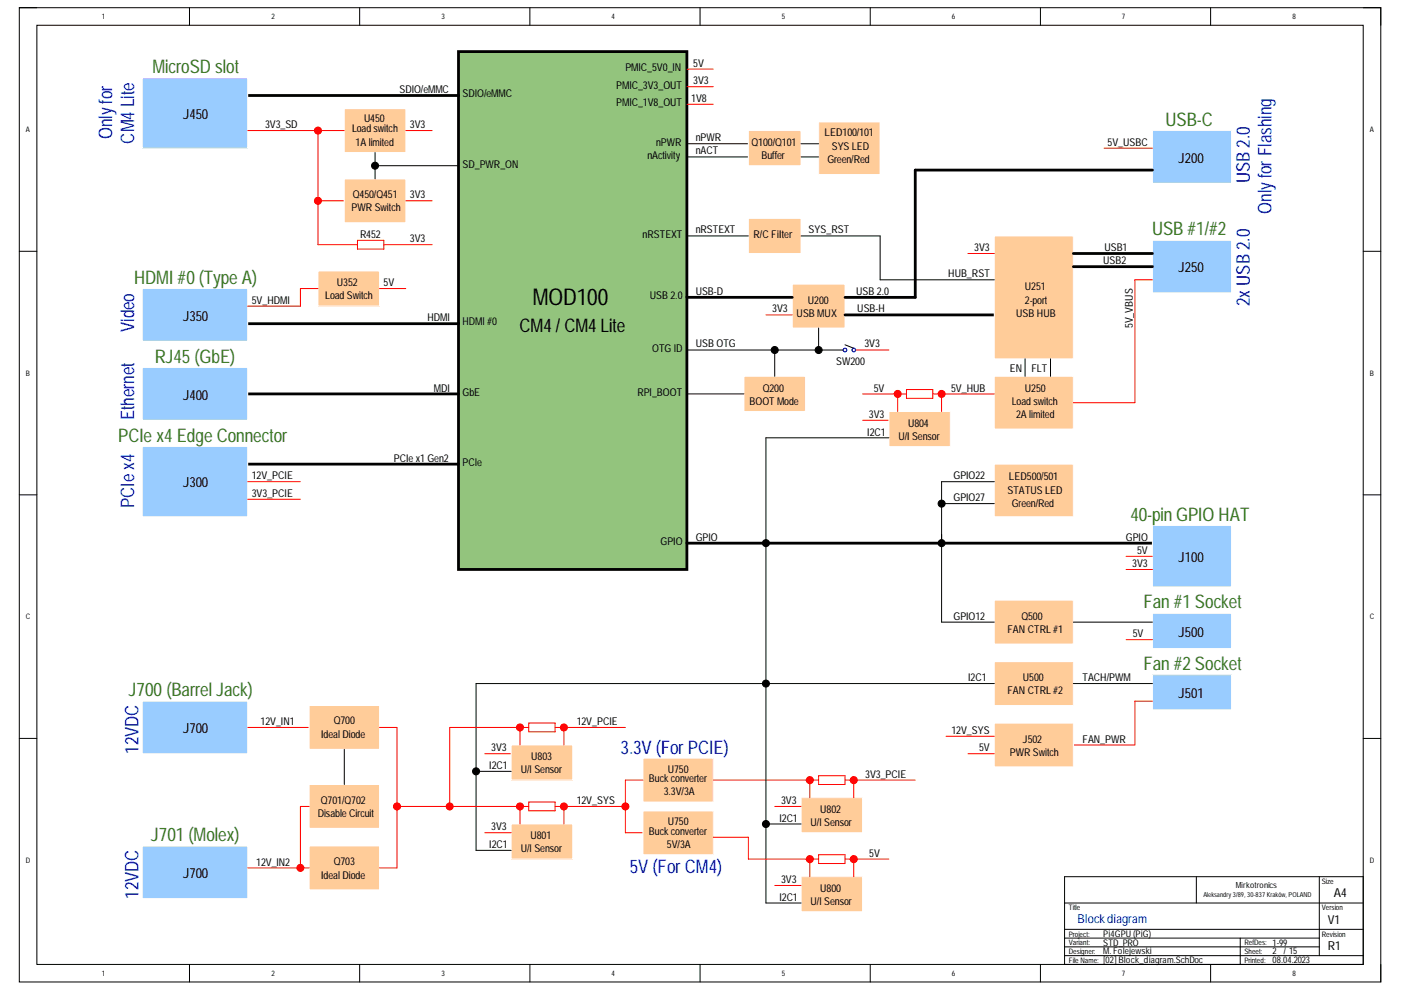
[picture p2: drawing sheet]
<svg xmlns="http://www.w3.org/2000/svg" width="297mm" height="210mm" viewBox="0 0 297 210" stroke-linecap="round" stroke-linejoin="round" font-family="sans-serif">
<path d="M4.1 1.6h288.7v206.6h-288.7z" fill="none" stroke="#000" stroke-width=".21"/>
<path d="M7.8 5.4h281.2v199.1h-281.2z" fill-rule="evenodd" fill="#fff"/>
<g fill="none" stroke="#000" stroke-width=".21">
<path d="M4.1 1.6h3.7M7.8 5.4h281.2v199.1h-281.2zM40.2 1.6v3.8M76.3 1.6v3.8M112.3 1.6v3.8M148.4 1.6v3.8M184.5 1.6v3.8M220.6 1.6v3.8M256.7 1.6v3.8M289 1.6h3.8v3.8M4.1 53.3h3.7M289 53.3h3.8"/>
<path d="M4.1 104.9h3.7M289 104.9h3.8M4.1 156.6h3.7M289 156.6h3.8M40.2 204.5v3.7M76.3 204.5v3.7M112.3 204.5v3.7M148.4 204.5v3.7M184.5 204.5v3.7M220.6 204.5v3.7M256.7 204.5v3.7M292.8 204.5v3.7"/>
</g>
<path d="M108.4 174.7h13v7.5h-13z" fill-rule="evenodd" fill="#fc9"/>
<path d="M108.4 174.7h13v7.5h-13z" fill="none" stroke="#fff" stroke-width=".21"/>
<path d="M97.2 10.9h48.4v109.8h-48.4z" fill-rule="evenodd" fill="#93c47d"/>
<path d="M97.2 10.9h48.4v109.8h-48.4zM52.5 83.5h44.7" fill="none" stroke="#000" stroke-width=".59"/>
<path d="M30.2 77.9h22.3v11.2h-22.3z" fill-rule="evenodd" fill="#9cf"/>
<path d="M30.2 77.9h22.3v11.2h-22.3z" fill="none" stroke="#fff" stroke-width=".21"/>
<path d="M52.5 68.6h44.7" fill="none" stroke="#000" stroke-width=".59"/>
<path d="M30.2 61.2h22.3v11.2h-22.3z" fill-rule="evenodd" fill="#9cf"/>
<path d="M30.2 61.2h22.3v11.2h-22.3z" fill="none" stroke="#fff" stroke-width=".21"/>
<path d="M145.6 18.4h5.6" fill="none" stroke="#f00" stroke-width=".21"/>
<path d="M52.5 98.4h44.7" fill="none" stroke="#000" stroke-width=".59"/>
<path d="M30.2 94.7h22.3v14.9h-22.3z" fill-rule="evenodd" fill="#9cf"/>
<path d="M30.2 94.7h22.3v14.9h-22.3z" fill="none" stroke="#fff" stroke-width=".21"/>
<path d="M136.3 160.8h14.9v9.3h-14.9z" fill-rule="evenodd" fill="#fc9"/>
<path d="M136.3 160.8h14.9v9.3h-14.9z" fill="none" stroke="#fff" stroke-width=".21"/>
<path d="M145.6 14.7h5.6M151.2 165.4h22.4" fill="none" stroke="#f00" stroke-width=".21"/>
<path d="M244.3 27.7h16.8v11.2h-16.8z" fill-rule="evenodd" fill="#9cf"/>
<path d="M244.3 27.7h16.8v11.2h-16.8z" fill="none" stroke="#fff" stroke-width=".21"/>
<path d="M168 60.3h11.2v9.3h-11.2z" fill-rule="evenodd" fill="#fc9"/>
<path d="M168 60.3h11.2v9.3h-11.2z" fill="none" stroke="#fff" stroke-width=".21"/>
<path d="M145.6 63h22.4M179.2 66.8h31.6" fill="none" stroke="#000" stroke-width=".59"/>
<path d="M210.8 50h16.8v26.1h-16.8z" fill-rule="evenodd" fill="#fc9"/>
<path d="M210.8 50h16.8v26.1h-16.8z" fill="none" stroke="#fff" stroke-width=".21"/>
<path d="M244.3 36.1h-50.2v26.9h-14.9" fill="none" stroke="#000" stroke-width=".59"/>
<path d="M205.2 53.7h5.6M162.4 66.8h5.6" fill="none" stroke="#f00" stroke-width=".21"/>
<path d="M210.8 79.8h16.8v11.2h-16.8z" fill-rule="evenodd" fill="#fc9"/>
<path d="M210.8 79.8h16.8v11.2h-16.8z" fill="none" stroke="#fff" stroke-width=".21"/>
<path d="M244.3 51h16.8v11.1h-16.8z" fill-rule="evenodd" fill="#9cf"/>
<path d="M244.3 51h16.8v11.1h-16.8z" fill="none" stroke="#fff" stroke-width=".21"/>
<path d="M244.3 59.3h-3.7v26.1h-13M181.4 74.2h7.1M182.9 89.1h5.6" fill="none" stroke="#f00" stroke-width=".21"/>
<path d="M227.6 53.7h16.7M227.6 56.5h16.7" fill="none" stroke="#000" stroke-width=".59"/>
<g fill="none" stroke="#000" stroke-width=".21">
<path d="M145.6 74.2h33.2M173.6 69.6v4.6M179.2 73.1l1.8 .7"/>
<circle cx="173.6" cy="74.2" r=".74"/>
</g>
<g fill="none" stroke="#00f" stroke-width=".21">
<circle cx="179.2" cy="74.2" r=".37"/>
<circle cx="181" cy="74.2" r=".37"/>
</g>
<circle cx="173.6" cy="74.2" r=".74" fill="#000"/>
<path d="M157.7 79.8h13.1v7.4h-13.1z" fill-rule="evenodd" fill="#fc9"/>
<path d="M157.7 79.8h13.1v7.4h-13.1z" fill="none" stroke="#fff" stroke-width=".21"/>
<g fill="none" stroke="#000" stroke-width=".21">
<path d="M164.3 74.2v5.6M145.6 83.5h12.1"/>
<circle cx="164.3" cy="74.2" r=".75"/>
</g>
<circle cx="164.3" cy="74.2" r=".75" fill="#000"/>
<path d="M145.6 115.2h98.7" fill="none" stroke="#000" stroke-width=".59"/>
<path d="M244.3 111.4h16.8v13.1h-16.8z" fill-rule="evenodd" fill="#9cf"/>
<path d="M244.3 111.4h16.8v13.1h-16.8z" fill="none" stroke="#fff" stroke-width=".21"/>
<path d="M238.8 118h5.5M238.8 120.7h5.5" fill="none" stroke="#f00" stroke-width=".21"/>
<path d="M210.8 127.3h16.8v9.3h-16.8z" fill-rule="evenodd" fill="#fc9"/>
<path d="M210.8 127.3h16.8v9.3h-16.8z" fill="none" stroke="#fff" stroke-width=".21"/>
<g fill="none" stroke="#000" stroke-width=".21">
<path d="M199.6 113.3v18.6h11.2"/>
<circle cx="162.4" cy="115.2" r=".74"/>
</g>
<circle cx="162.4" cy="115.2" r=".74" fill="#000"/>
<path d="M210.8 98.4h16.8v11.2h-16.8z" fill-rule="evenodd" fill="#fc9"/>
<path d="M210.8 98.4h16.8v11.2h-16.8z" fill="none" stroke="#fff" stroke-width=".21"/>
<path d="M210.8 102.1h-11.2v13.1" fill="none" stroke="#000" stroke-width=".21"/>
<path d="M52.5 20.2h44.7" fill="none" stroke="#000" stroke-width=".59"/>
<path d="M30.2 16.5h22.3v14.9h-22.3z" fill-rule="evenodd" fill="#9cf"/>
<path d="M30.2 16.5h22.3v14.9h-22.3z" fill="none" stroke="#fff" stroke-width=".21"/>
<path d="M73 23h13v9.3h-13z" fill-rule="evenodd" fill="#fc9"/>
<path d="M73 23h13v9.3h-13z" fill="none" stroke="#fff" stroke-width=".21"/>
<path d="M52.5 27.7h20.5M86 27.7h5.6M145.6 22.1h5.6" fill="none" stroke="#f00" stroke-width=".21"/>
<g fill="none" stroke="#000" stroke-width=".21">
<path d="M79.5 35.1h17.7M145.6 30.5h13.1M145.6 33.3h13.1M217.3 76.1v3.7M222.7 76.1v3.7M199.6 106.8h11.2"/>
<circle cx="199.6" cy="115.2" r=".74"/>
</g>
<circle cx="199.6" cy="115.2" r=".74" fill="#000"/>
<path d="M158.7 27.7h11.1v7.4h-11.1z" fill-rule="evenodd" fill="#fc9"/>
<path d="M158.7 27.7h11.1v7.4h-11.1z" fill="none" stroke="#fff" stroke-width=".21"/>
<path d="M173.6 25.8h13v11.2h-13z" fill-rule="evenodd" fill="#fc9"/>
<path d="M173.6 25.8h13v11.2h-13z" fill="none" stroke="#fff" stroke-width=".21"/>
<path d="M169.8 30.5h3.8M169.8 33.3h3.8" fill="none" stroke="#000" stroke-width=".21"/>
<path d="M158.7 46.3h11.1v7.4h-11.1z" fill-rule="evenodd" fill="#fc9"/>
<path d="M158.7 46.3h11.1v7.4h-11.1z" fill="none" stroke="#fff" stroke-width=".21"/>
<path d="M145.6 50h13.1M169.8 50h16.8v9.3h24.2" fill="none" stroke="#000" stroke-width=".21"/>
<path d="M234.1 31.4h10.2" fill="none" stroke="#f00" stroke-width=".21"/>
<path d="M188.5 87.2h13v7.5h-13z" fill-rule="evenodd" fill="#fc9"/>
<path d="M188.5 87.2h13v7.5h-13z" fill="none" stroke="#fff" stroke-width=".21"/>
<path d="M192.2 82.6h5.6v1.9h-5.6zM197.8 83.5h13" fill="none" stroke="#f00" stroke-width=".21"/>
<circle cx="199.6" cy="83.5" r=".74" fill="#f00"/>
<circle cx="199.6" cy="83.5" r=".74" fill="none" stroke="#f00" stroke-width=".21"/>
<circle cx="190.3" cy="83.5" r=".74" fill="#f00"/>
<g fill="none" stroke="#f00" stroke-width=".21">
<path d="M182.9 83.5h9.3M190.3 83.5v3.7M199.6 83.5v3.7"/>
<circle cx="190.3" cy="83.5" r=".74"/>
</g>
<path d="M188.5 92.8h-26.1v22.4" fill="none" stroke="#000" stroke-width=".21"/>
<path d="M210.8 140.3h16.8v9.3h-16.8z" fill-rule="evenodd" fill="#fc9"/>
<path d="M210.8 140.3h16.8v9.3h-16.8z" fill="none" stroke="#fff" stroke-width=".21"/>
<path d="M244.3 143.1h16.8v7.4h-16.8z" fill-rule="evenodd" fill="#9cf"/>
<path d="M244.3 143.1h16.8v7.4h-16.8z" fill="none" stroke="#fff" stroke-width=".21"/>
<path d="M244.3 130h16.8v7.5h-16.8z" fill-rule="evenodd" fill="#9cf"/>
<path d="M244.3 130h16.8v7.5h-16.8z" fill="none" stroke="#fff" stroke-width=".21"/>
<path d="M227.6 131.9h16.7M227.6 144.9h16.7" fill="none" stroke="#000" stroke-width=".21"/>
<path d="M238.8 135.6h5.5M244.3 148.7h-3.7v9.3h-13" fill="none" stroke="#f00" stroke-width=".21"/>
<path d="M210.8 153.3h16.8v9.3h-16.8z" fill-rule="evenodd" fill="#fc9"/>
<path d="M210.8 153.3h16.8v9.3h-16.8z" fill="none" stroke="#fff" stroke-width=".21"/>
<path d="M67.4 27.7v14.9h5.6M200.6 156.1h10.2M205.2 159.8h5.6" fill="none" stroke="#f00" stroke-width=".21"/>
<path d="M162.4 115.2v29.7h48.4" fill="none" stroke="#000" stroke-width=".21"/>
<circle cx="67.4" cy="27.7" r=".75" fill="#f00"/>
<circle cx="67.4" cy="27.7" r=".75" fill="none" stroke="#f00" stroke-width=".21"/>
<circle cx="79.5" cy="35.1" r=".74" fill="#000"/>
<circle cx="79.5" cy="35.1" r=".74" fill="none" stroke="#000" stroke-width=".21"/>
<path d="M73 37.9h13v9.3h-13z" fill-rule="evenodd" fill="#fc9"/>
<path d="M73 37.9h13v9.3h-13z" fill="none" stroke="#fff" stroke-width=".21"/>
<path d="M67.4 42.6v9.3h8.4M75.8 51h5.6v1.8h-5.6zM86 42.6h5.6" fill="none" stroke="#f00" stroke-width=".21"/>
<path d="M79.5 32.3v5.6" fill="none" stroke="#000" stroke-width=".21"/>
<circle cx="67.4" cy="42.6" r=".75" fill="#f00"/>
<g fill="none" stroke="#f00" stroke-width=".21">
<path d="M81.4 51.9h10.2"/>
<circle cx="67.4" cy="42.6" r=".75"/>
</g>
<path d="M67.4 57.5h13.1v7.4h-13.1z" fill-rule="evenodd" fill="#fc9"/>
<path d="M67.4 57.5h13.1v7.4h-13.1z" fill="none" stroke="#fff" stroke-width=".21"/>
<path d="M67.4 61.2h-3.7v3.7h-11.2M80.5 61.2h5.5M52.5 102.1h11.2M52.5 105.8h11.2" fill="none" stroke="#f00" stroke-width=".21"/>
<path d="M30.2 148.7h22.3v11.1h-22.3z" fill-rule="evenodd" fill="#9cf"/>
<path d="M30.2 148.7h22.3v11.1h-22.3z" fill="none" stroke="#fff" stroke-width=".21"/>
<path d="M52.5 154.2h13.1" fill="none" stroke="#f00" stroke-width=".21"/>
<path d="M30.2 179.4h22.3v11.1h-22.3z" fill-rule="evenodd" fill="#9cf"/>
<path d="M30.2 179.4h22.3v11.1h-22.3z" fill="none" stroke="#fff" stroke-width=".21"/>
<path d="M65.6 149.6h14.9v9.3h-14.9z" fill-rule="evenodd" fill="#fc9"/>
<path d="M65.6 149.6h14.9v9.3h-14.9z" fill="none" stroke="#fff" stroke-width=".21"/>
<path d="M65.6 179.4h14.9v9.3h-14.9z" fill-rule="evenodd" fill="#fc9"/>
<path d="M65.6 179.4h14.9v9.3h-14.9z" fill="none" stroke="#fff" stroke-width=".21"/>
<path d="M80.5 154.2h3.7v29.8h-3.7M84.2 171h11.1" fill="none" stroke="#f00" stroke-width=".21"/>
<circle cx="84.2" cy="171" r=".75" fill="#f00"/>
<g fill="none" stroke="#f00" stroke-width=".21">
<path d="M102.8 159.8h5.6"/>
<circle cx="84.2" cy="171" r=".75"/>
</g>
<path d="M108.4 158h13v7.4h-13z" fill-rule="evenodd" fill="#fc9"/>
<path d="M108.4 158h13v7.4h-13z" fill="none" stroke="#fff" stroke-width=".21"/>
<path d="M112.1 153.3h5.6v1.9h-5.6zM117.7 154.2h14.9" fill="none" stroke="#f00" stroke-width=".21"/>
<circle cx="119.6" cy="154.2" r=".75" fill="#f00"/>
<circle cx="119.6" cy="154.2" r=".75" fill="none" stroke="#f00" stroke-width=".21"/>
<circle cx="110.2" cy="154.2" r=".74" fill="#f00"/>
<g fill="none" stroke="#f00" stroke-width=".21">
<path d="M110.2 154.2v3.8M119.6 154.2v3.8M102.8 176.6h5.6M112.1 170.1h5.6v1.8h-5.6zM117.7 171h14.9"/>
<circle cx="110.2" cy="154.2" r=".74"/>
</g>
<path d="M162.4 144.9h-61.5v18.6h7.5" fill="none" stroke="#000" stroke-width=".21"/>
<circle cx="119.6" cy="171" r=".75" fill="#f00"/>
<circle cx="119.6" cy="171" r=".75" fill="none" stroke="#f00" stroke-width=".21"/>
<circle cx="110.2" cy="171" r=".74" fill="#f00"/>
<g fill="none" stroke="#f00" stroke-width=".21">
<path d="M112.1 154.2h-16.8v16.8h16.8M110.3 171v3.7M119.6 171v3.7"/>
<circle cx="110.2" cy="171" r=".74"/>
</g>
<path d="M100.9 163.5v16.8h7.5" fill="none" stroke="#000" stroke-width=".21"/>
<circle cx="95.3" cy="171" r=".74" fill="#f00"/>
<g fill="none" stroke="#f00" stroke-width=".21">
<path d="M136.3 165.4h-3.7v11.2h3.7M52.5 184h13.1"/>
<circle cx="95.3" cy="171" r=".74"/>
</g>
<circle cx="100.9" cy="163.5" r=".75" fill="#000"/>
<circle cx="100.9" cy="163.5" r=".75" fill="none" stroke="#000" stroke-width=".21"/>
<circle cx="132.6" cy="171" r=".75" fill="#f00"/>
<circle cx="132.6" cy="171" r=".75" fill="none" stroke="#f00" stroke-width=".21"/>
<path d="M136.3 171.9h14.9v9.3h-14.9z" fill-rule="evenodd" fill="#fc9"/>
<path d="M136.3 171.9h14.9v9.3h-14.9z" fill="none" stroke="#fff" stroke-width=".21"/>
<path d="M169.8 169.1h13.1v7.5h-13.1z" fill-rule="evenodd" fill="#fc9"/>
<path d="M169.8 169.1h13.1v7.5h-13.1z" fill="none" stroke="#fff" stroke-width=".21"/>
<path d="M173.6 164.5h5.6v1.8h-5.6zM179.2 165.4h14.9" fill="none" stroke="#f00" stroke-width=".21"/>
<circle cx="181" cy="165.4" r=".75" fill="#f00"/>
<circle cx="181" cy="165.4" r=".75" fill="none" stroke="#f00" stroke-width=".21"/>
<circle cx="171.7" cy="165.4" r=".74" fill="#f00"/>
<g fill="none" stroke="#f00" stroke-width=".21">
<path d="M171.7 165.4v3.7M181 165.4v3.7"/>
<circle cx="171.7" cy="165.4" r=".74"/>
</g>
<path d="M169.8 185.9h13.1v7.4h-13.1z" fill-rule="evenodd" fill="#fc9"/>
<path d="M169.8 185.9h13.1v7.4h-13.1z" fill="none" stroke="#fff" stroke-width=".21"/>
<path d="M173.6 181.2h5.6v1.9h-5.6zM179.2 182.2h9.3" fill="none" stroke="#f00" stroke-width=".21"/>
<circle cx="181" cy="182.2" r=".75" fill="#f00"/>
<circle cx="181" cy="182.2" r=".75" fill="none" stroke="#f00" stroke-width=".21"/>
<circle cx="171.7" cy="182.2" r=".75" fill="#f00"/>
<g fill="none" stroke="#f00" stroke-width=".21">
<path d="M151.2 177.5h7.5v4.7h14.9M164.3 171h5.5M164.3 187.7h5.5M171.7 182.2v3.7M181 182.2v3.7"/>
<circle cx="171.7" cy="182.2" r=".75"/>
</g>
<g fill="none" stroke="#000" stroke-width=".21">
<path d="M162.4 144.9v46.6h7.4M162.4 174.7h7.4"/>
<circle cx="199.6" cy="106.8" r=".74"/>
<circle cx="162.4" cy="144.9" r=".74"/>
<circle cx="162.4" cy="174.7" r=".74"/>
</g>
<g fill="#000">
<circle cx="199.6" cy="106.8" r=".74"/>
<circle cx="162.4" cy="144.9" r=".74"/>
<circle cx="162.4" cy="174.7" r=".74"/>
</g>
<path d="M65.6 166.3h14.9v9.3h-14.9z" fill-rule="evenodd" fill="#fc9"/>
<path d="M65.6 166.3h14.9v9.3h-14.9z" fill="none" stroke="#fff" stroke-width=".21"/>
<circle cx="63.7" cy="184" r=".74" fill="#f00"/>
<g fill="none" stroke="#f00" stroke-width=".21">
<path d="M65.6 171h-1.9v13"/>
<circle cx="63.7" cy="184" r=".74"/>
</g>
<path d="M73 158.9v7.4M225.7 185.9h63.3v18.6h-63.3zM225.7 191.5h63.3M225.7 198.9h54M225.7 197h63.3M253.6 185.9v5.6M263 198.9v5.6M279.7 185.9v16.7M225.7 200.8h54M225.7 202.6h63.3" fill="none" stroke="#000" stroke-width=".21"/>
<text font-size="4.9" x="113" y="64.6">MOD100</text>
<g font-size="4" fill="#38761d">
<text x="32.3" y="15.5">MicroSD slot</text>
<text x="247.1" y="26.6">USB-C</text>
<text x="244.3" y="49.9">USB #1/#2</text>
<text x="28.4" y="60.1">HDMI #0(Type A)</text>
<text x="32.8" y="76.9">RJ45(GbE)</text>
<text x="25" y="93.6">PCIe x4 Edge Connector</text>
<text x="239.7" y="110.4">40-pin GPIO HAT</text>
<text x="242.4" y="129">Fan #1 Socket</text>
<text x="242.4" y="142">Fan #2Socket</text>
<text x="27.3" y="147.6">J700 (Barrel Jack)</text>
<text x="32.1" y="178.4">J701 (Molex)</text>
</g>
<g font-size="4" fill="#00f">
<text x="23.8" y="29.5" transform="rotate(-90 23.8 29.5)">Onlyfor</text>
<text x="28.4" y="30.5" transform="rotate(-90 28.4 30.5)">CM4Lite</text>
<text x="265" y="38.8" transform="rotate(-90 265 38.8)">USB 2.0</text>
<text x="269.6" y="45.3" transform="rotate(-90 269.6 45.3)">OnlyforFlashing</text>
<text x="265" y="64.9" transform="rotate(-90 265 64.9)">2xUSB 2.0</text>
<text x="28.4" y="70.4" transform="rotate(-90 28.4 70.4)">Video</text>
<text x="28.4" y="89.1" transform="rotate(-90 28.4 89.1)">Ethernet</text>
<text x="28.4" y="107.7" transform="rotate(-90 28.4 107.7)">PCIe x4</text>
<text x="29.4" y="159.8" transform="rotate(-90 29.4 159.8)">12VDC</text>
<text x="131.6" y="159.9">3.3V (ForPCIE)</text>
<text x="133.5" y="185">5V (ForCM4)</text>
<text x="29.4" y="190.5" transform="rotate(-90 29.4 190.5)">12VDC</text>
</g>
<text font-size="4" x="110.2" y="70.4">CM4/CM4Lite</text>
<g font-size="3">
<text x="38.8" y="25.2">J450</text>
<text x="249.9" y="34.5">J200</text>
<text x="249.9" y="57.8">J250</text>
<text x="38.8" y="68">J350</text>
<text x="38.8" y="84.7">J400</text>
<text x="38.8" y="103.3">J300</text>
<text x="249.9" y="119.2">J100</text>
<text x="249.9" y="135">J500</text>
<text x="249.9" y="148">J501</text>
<text x="38.8" y="155.4">J700</text>
<text x="38.8" y="186.1">J700</text>
</g>
<g font-size="2.6">
<text x="282.8" y="190.1">A4</text>
<text x="281.5" y="195.9">V1</text>
<text x="281.5" y="201.5">R1</text>
</g>
<text font-size="2.6" fill="#00c" x="228.5" y="195.7">Blockdiagram</text>
<g font-size="2.3">
<text x="132.6" y="15.1">PMIC_5V0_IN</text>
<text x="147" y="17.9">3V3</text>
<text x="147" y="14.1">5V</text>
<text x="84.7" y="19.7">SDIO/eMMC</text>
<text x="98.1" y="20.6">SDIO/eMMC</text>
<text x="130.7" y="18.8">PMIC_3V3_OUT</text>
<text x="130.7" y="22.5">PMIC_1V8_OUT</text>
<text x="146.6" y="21.6">1V8</text>
<text x="56.2" y="27.2">3V3_SD</text>
<text x="74.6" y="28.1">Load switch</text>
<text x="77.2" y="25.8">U450</text>
<text x="86.9" y="27.2">3V3</text>
<text x="147.5" y="29.9">nPWR</text>
<text x="174.8" y="28.8">LED100/101</text>
<text x="75.4" y="30.9">1A limited</text>
<text x="98.1" y="35.5">SD_PWR_ON</text>
<text x="137.3" y="33.7">nActivity</text>
<text x="139.1" y="30.9">nPWR</text>
<text x="147.5" y="32.7">nACT</text>
<text x="159.3" y="30.9">Q100/Q101</text>
<text x="161.5" y="33.7">Buffer</text>
<text x="175.4" y="34.6">Green/Red</text>
<text x="176.4" y="31.8">SYS LED</text>
<text x="234.8" y="30.9">5V_USBC</text>
<text x="74.6" y="44.8">PWR Switch</text>
<text x="74.8" y="42">Q450/Q451</text>
<text x="86.9" y="42">3V3</text>
<text x="76.3" y="50.4">R452</text>
<text x="86.9" y="51.3">3V3</text>
<text x="136.2" y="50.4">nRSTEXT</text>
<text x="147.5" y="49.5">nRSTEXT</text>
<text x="159.8" y="50.4">R/C Filter</text>
<text x="171.4" y="49.5">SYS_RST</text>
<text x="206.6" y="53.2">3V3</text>
<text x="234.2" y="53.2">USB1</text>
<text x="201.1" y="58.8">HUB_RST</text>
<text x="233.9" y="56">USB2</text>
<text x="53.4" y="64.4">5V_HDMI</text>
<text x="69" y="63.4">Load Switch</text>
<text x="71.4" y="60.6">U352</text>
<text x="81.3" y="60.6">5V</text>
<text x="137.8" y="63.4">USB 2.0</text>
<text x="147.5" y="62.5">USB-D</text>
<text x="171.3" y="64.4">U200</text>
<text x="181.5" y="62.5">USB 2.0</text>
<text x="217.3" y="64.4">2-port</text>
<text x="217.3" y="61.6">U251</text>
<text x="90.6" y="68.1">HDMI</text>
<text x="98.1" y="69">HDMI #0</text>
<text x="163.7" y="66.2">3V3</text>
<text x="168.9" y="67.2">USB MUX</text>
<text x="181.8" y="66.2">USB-H</text>
<text x="215.5" y="67.2">USB HUB</text>
<text x="240.2" y="69.6" transform="rotate(-90 240.2 69.6)">5V_VBUS</text>
<text x="138.3" y="74.6">OTG ID</text>
<text x="147.5" y="73.7">USB OTG</text>
<text x="177.3" y="77.4">SW200</text>
<text x="183.3" y="73.7">3V3</text>
<text x="92" y="83">MDI</text>
<text x="98.1" y="84">GbE</text>
<text x="135.1" y="84">RPI_BOOT</text>
<text x="161.7" y="83">Q200</text>
<text x="185.2" y="83">5V</text>
<text x="201.7" y="83">5V_HUB</text>
<text x="214.1" y="78.9">EN</text>
<text x="217.3" y="83">U250</text>
<text x="218.7" y="78.9">FLT</text>
<text x="158.9" y="85.8">BOOT Mode</text>
<text x="184.2" y="88.6">3V3</text>
<text x="214.5" y="85.8">Load switch</text>
<text x="215.5" y="88.6">2A limited</text>
<text x="183.9" y="92.4">I2C1</text>
<text x="190.5" y="93.3">U/I Sensor</text>
<text x="192.5" y="90.5">U804</text>
<text x="53.4" y="101.7">12V_PCIE</text>
<text x="83.5" y="97.9">PCIe x1 Gen2</text>
<text x="98.1" y="98.9">PCIe</text>
<text x="202.2" y="101.7">GPIO22</text>
<text x="213.9" y="101.8">LED500/501</text>
<text x="53.4" y="105.4">3V3_PCIE</text>
<text x="202.2" y="106.3">GPIO27</text>
<text x="213.6" y="104.8">STATUS LED</text>
<text x="214.5" y="107.6">Green/Red</text>
<text x="140.1" y="115.6">GPIO</text>
<text x="147.5" y="114.7">GPIO</text>
<text x="238.7" y="114.7">GPIO</text>
<text x="241.1" y="117.5">5V</text>
<text x="240.1" y="120.3">3V3</text>
<text x="202.2" y="131.4">GPIO12</text>
<text x="216.6" y="131.4">Q500</text>
<text x="213.6" y="134.2">FAN CTRL #1</text>
<text x="240.2" y="135.1">5V</text>
<text x="205.3" y="144.4">I2C1</text>
<text x="213.6" y="147.2">FAN CTRL #2</text>
<text x="216.9" y="144.4">U500</text>
<text x="229.5" y="144.4">TACH/PWM</text>
<text x="55.3" y="153.7">12V_IN1</text>
<text x="70.7" y="153.6">Q700</text>
<text x="122.3" y="153.7">12V_PCIE</text>
<text x="201.7" y="155.6">12V_SYS</text>
<text x="68.1" y="156.5">Ideal Diode</text>
<text x="104.2" y="159.3">3V3</text>
<text x="112.6" y="161.2">U803</text>
<text x="207.6" y="159.3">5V</text>
<text x="214.1" y="160.3">PWR Switch</text>
<text x="216.9" y="157.5">J502</text>
<text x="229.5" y="157.5">FAN_PWR</text>
<text x="103.7" y="163">I2C1</text>
<text x="110.4" y="164">U/I Sensor</text>
<text x="137.6" y="165.8">Buck converter</text>
<text x="141.6" y="163.8">U750</text>
<text x="183.5" y="164.9">3V3_PCIE</text>
<text x="67.4" y="173.3">Disable Circuit</text>
<text x="68" y="170.5">Q701/Q702</text>
<text x="122.3" y="170.5">12V_SYS</text>
<text x="140.7" y="168.6">3.3V/3A</text>
<text x="165.6" y="170.5">3V3</text>
<text x="173.9" y="172.3">U802</text>
<text x="103.7" y="179.8">I2C1</text>
<text x="104.2" y="176.1">3V3</text>
<text x="112.5" y="177.9">U801</text>
<text x="137.6" y="177">Buck converter</text>
<text x="141.4" y="179.8">5V/3A</text>
<text x="141.6" y="175">U750</text>
<text x="165.3" y="174.2">I2C1</text>
<text x="171.9" y="175.1">U/I Sensor</text>
<text x="54.3" y="183.5">12V_IN2</text>
<text x="70.7" y="183.3">Q703</text>
<text x="110.4" y="180.7">U/I Sensor</text>
<text x="184.3" y="181.7">5V</text>
<text x="68.1" y="186.3">Ideal Diode</text>
<text x="165.3" y="191">I2C1</text>
<text x="165.6" y="187.2">3V3</text>
<text x="171.9" y="191.9">U/I Sensor</text>
<text x="173.9" y="189.1">U800</text>
</g>
<g font-size="1.9">
<text x="233.9" y="198.6">Pi4GPU (PiG)</text>
<text x="233.9" y="200.5">STD_PRO</text>
<text x="233.9" y="202.4">M.Folejewski</text>
<text x="269.8" y="202.4">2</text>
<text x="269.8" y="200.5">1-99</text>
<text x="272.2" y="202.4">/15</text>
<text x="233.9" y="204.2">[02]Block_diagram.SchDoc</text>
<text x="269.8" y="204.2">08.04.2023</text>
</g>
<text font-size="1.8" x="262" y="188.2">Mirkotronics</text>
<g font-size="1.6">
<text x="21.6" y="4.1">1</text>
<text x="57.5" y="4.1">2</text>
<text x="93.6" y="4.1">3</text>
<text x="129.6" y="4.1">4</text>
<text x="165.8" y="4.1">5</text>
<text x="201.8" y="4.1">6</text>
<text x="237.9" y="4.1">7</text>
<text x="274" y="4.1">8</text>
<text x="5.5" y="28">A</text>
<text x="290.4" y="28">A</text>
<text x="5.5" y="79.7">B</text>
<text x="290.4" y="79.7">B</text>
<text x="5.5" y="131.3">C</text>
<text x="290.4" y="131.3">C</text>
<text x="5.5" y="182.9">D</text>
<text x="290.4" y="182.9">D</text>
<text x="280.3" y="187.4">Size</text>
<text x="226.6" y="193">Title</text>
<text x="280.3" y="193">Version</text>
<text x="226.6" y="198.6">Project:</text>
<text x="226.6" y="200.4">Variant:</text>
<text x="226.6" y="202.3">Designer:</text>
<text x="263.9" y="202.3">Sheet:</text>
<text x="263.9" y="200.4">RefDes:</text>
<text x="280.3" y="198.6">Revision</text>
<text x="21.6" y="206.9">1</text>
<text x="57.5" y="206.9">2</text>
<text x="93.6" y="206.9">3</text>
<text x="129.6" y="206.9">4</text>
<text x="165.8" y="206.9">5</text>
<text x="201.8" y="206.9">6</text>
<text x="226.6" y="204.1">File Name:</text>
<text x="237.9" y="206.9">7</text>
<text x="263.9" y="204.1">Printed:</text>
<text x="274" y="206.9">8</text>
</g>
<text font-size="1.4" x="255.1" y="190.2">Aleksandry 3/89, 30-837 Kraków, POLAND</text>
</svg>
